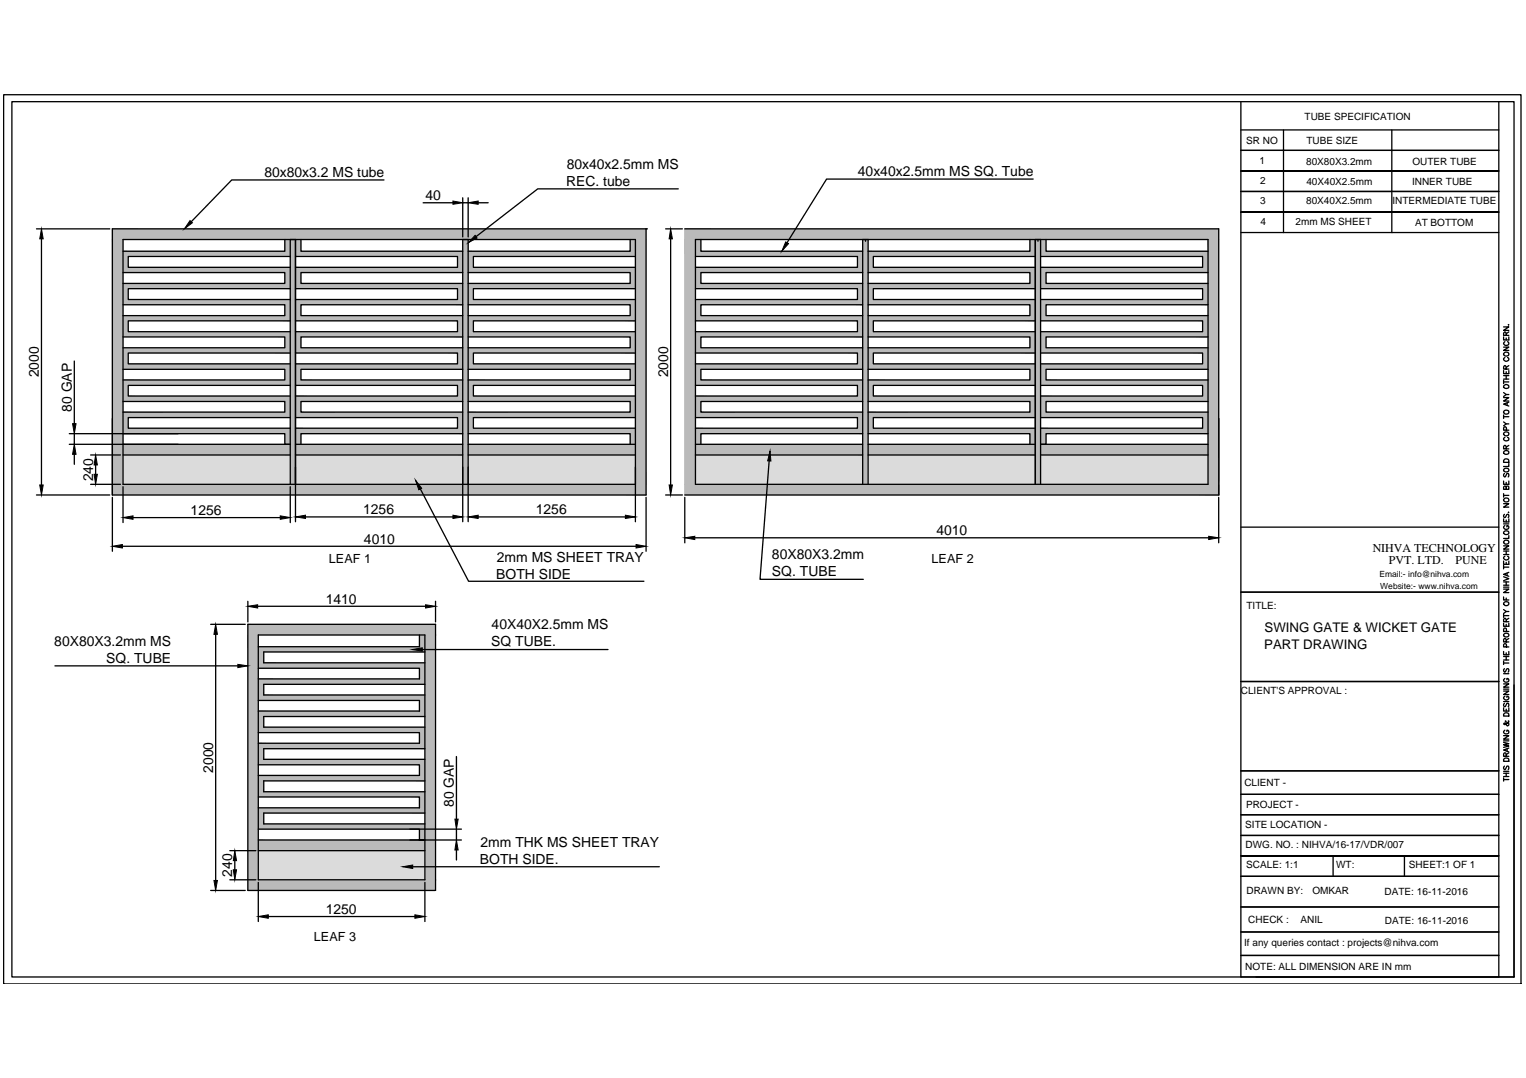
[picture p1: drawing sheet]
<svg xmlns="http://www.w3.org/2000/svg" width="297mm" height="210mm" viewBox="0 0 297 210" stroke-linecap="round" stroke-linejoin="round" font-family="sans-serif">
<!-- layer: 0 -->
<g fill="none" stroke="#000" stroke-width=".25">
<path d="M.7 18.4h295.4v173.2h-295.4zM2.3 19.8h292.4v170.4h-292.4zM241.5 19.8v170.4h50.2v-170.4M74.7 35h-29.6l-7.9 8.2M82.4 39.5h5.8M90.1 38.5v7.6M90.1 39.5h1M91.1 38.5v7.6M93.1 39.5h1.9M132 36.8h-27.3l-12 9.3M201.1 34.9h-40.2l-7.7 12.4M241.5 25.3h50.2"/>
<path d="M241.5 29.3h50.2M249.8 25.3v20M270.9 25.3v20M291.7 33.3h-50.2h50.2M291.7 37.3h-50.2h50.2M7.1 44.6h14.3M8.1 46.5v47.9M23.9 59.3h31.5v2.2h-31.5M23.9 53.1h31.5v2.1h-31.5M55.4 46.6v2.3h-31.5M56.5 56.2h-31.5v2.1h31.5M56.5 49.9h-31.5v2.2h31.5"/>
<path d="M56.5 46.6v47.7M57.5 56.2h31.6v2.1h-31.6M57.5 49.9h31.6v2.2h-31.6M58.6 46.6v2.3h31.5M90.1 59.3h-31.5v2.2h31.5M90.1 53.1h-31.5v2.1h31.5M90.1 46.6v55M91.1 59.3h31.6v2.2h-31.6M91.1 53.1h31.6v2.1h-31.6M91.1 46.6v55M122.7 46.6v2.3h-31.6M123.7 56.2h-31.6v2.1h31.6"/>
<path d="M123.7 49.9h-31.6v2.2h31.6M125.8 44.6v51.8h-103.9v-51.8h104.1M129.6 44.6h3.2M130.5 46.5v47.9M133.3 44.6h103.9v51.8h-103.9M135.4 56.2h31.5v2.1h-31.5M135.4 49.9h31.5v2.2h-31.5M135.4 46.6h99.7v47.7h-99.7zM136.4 46.6v2.3h31.5M167.9 59.3h-31.5v2.2h31.5M167.9 53.1h-31.5v2.1h31.5M167.9 46.6v47.7"/>
<path d="M168.5 46.6v.4M169 59.3h31.5v2.2h-31.5M169 53.1h31.5v2.1h-31.5M169 46.6v47.7M200.5 46.6v2.3h-31.5M201.5 56.2h-31.5v2.1h31.5M201.5 49.9h-31.5v2.2h31.5M202 46.6v.4M202.6 56.2h31.5v2.1h-31.5M202.6 49.9h31.5v2.2h-31.5M202.6 46.6v47.7M203.6 46.6v2.3h31.5"/>
<path d="M235.1 59.3h-31.5v2.2h31.5M235.1 53.1h-31.5v2.1h31.5M241.5 45.3h50.2M291.7 41.3h-50.2h50.2M14.5 70.3v12.2M23.9 78.2h31.5v2h-31.5M23.9 71.9h31.5v2.1h-31.5M23.9 65.6h31.5v2.1h-31.5M56.5 75h-31.5v2.1h31.5M56.5 68.7h-31.5v2.2h31.5M56.5 62.5h-31.5v2.1h31.5M57.5 75h31.6v2.1h-31.6"/>
<path d="M57.5 68.7h31.6v2.2h-31.6M57.5 62.5h31.6v2.1h-31.6M90.1 78.2h-31.5v2h31.5M90.1 71.9h-31.5v2.1h31.5M90.1 65.6h-31.5v2.1h31.5M91.1 78.2h31.6v2h-31.6M91.1 71.9h31.6v2.1h-31.6M91.1 65.6h31.6v2.1h-31.6M123.7 75h-31.6v2.1h31.6M123.7 68.7h-31.6v2.2h31.6M123.7 62.5h-31.6v2.1h31.6M135.4 75h31.5v2.1h-31.5"/>
<path d="M135.4 68.7h31.5v2.2h-31.5M135.4 62.5h31.5v2.1h-31.5M167.9 78.2h-31.5v2h31.5M167.9 71.9h-31.5v2.1h31.5M167.9 65.6h-31.5v2.1h31.5M169 78.2h31.5v2h-31.5M169 71.9h31.5v2.1h-31.5M169 65.6h31.5v2.1h-31.5M201.5 75h-31.5v2.1h31.5M201.5 68.7h-31.5v2.2h31.5M201.5 62.5h-31.5v2.1h31.5M202.6 75h31.5v2.1h-31.5"/>
<path d="M202.6 68.7h31.5v2.2h-31.5M202.6 62.5h31.5v2.1h-31.5M235.1 78.2h-31.5v2h31.5M235.1 71.9h-31.5v2.1h31.5M235.1 65.6h-31.5v2.1h31.5M292.7 77.4h1l-1 .7h1M292.7 75.2a.51 .51 0 0 1 .6-.3 .51 .51 0 0 1 .4 .6 .55 .55 0 0 1-.6 .1 .55 .55 0 0 1-.4-.4zM292.7 72.2v.6h1v-.6M292.7 67.6h1l-1 .6h1M292.7 65.6v.6h1v-.6M292.7 63.7h1l-1 .6h1M292.7 74v.7"/>
<path d="M292.7 76.4l.5 .4M292.7 74.4h1M292.7 73.8h1M292.7 73.1h1M292.8 80a.49 .49 0 0 1 .6-.1 .49 .49 0 0 1 .3 .5 .48 .48 0 0 1-.7 .2 .48 .48 0 0 1-.2-.6zM292.8 68.7a.5 .5 0 0 1 .6-.1 .5 .5 0 0 1 .3 .6 .48 .48 0 0 1-.7 .1 .48 .48 0 0 1-.2-.6zM292.9 69.6a.37 .37 0 0 0-.2 .4 .37 .37 0 0 0 .4 .3h.2a.37 .37 0 0 0 .4-.3 .37 .37 0 0 0-.3-.4M292.9 66.5a.37 .37 0 0 0-.2 .4 .37 .37 0 0 0 .4 .4h.2a.37 .37 0 0 0 .4-.4 .37 .37 0 0 0-.3-.4M293.2 71.9l-.1-.7h-.3l-.1 .7h1M293.2 65.3v-.4l-.3-.3-.2 .3v.4h1M293.2 65.8v.4M293.2 72.4v.4"/>
<path d="M293.2 73.1v.7M293.4 78.5v.4M293.6 63.2h.1M293.7 78.3l-1 .4 1 .4M293.7 76.8h-.5l-.5 .4M293.7 71.2l-.5 .3M293.7 64.6l-.5 .4M7.1 96.4h14.3M13.5 84.4h21.2M14.5 84.4v2.1M14.5 88.5v1.9M17.6 94.3h5.8"/>
<path d="M17.6 88.6h5.8M18.6 90.5v1.9M21.9 96.8v10.5M23.9 84.4h31.5v2.1h1.1h-43M23.9 94.8v7M23.9 88.6h32.6M56.5 81.3h-31.5v2.1h31.5M56.5 94.8v7M57.5 94.3v-47.7v47.7M57.5 81.3h31.6v2.1h-31.6M57.5 88.6h32.6M57.5 86.5h32.6"/>
<path d="M57.5 91v10.6M81.8 95.2l9.4 18h34.1M90.1 84.4h-31.5v2.1M91.1 84.4h31.6v2.1M91.1 88.6h32.6M91.1 86.5h32.6M123.7 81.3h-31.6v2.1h31.6M123.7 94.3h-99.8v-47.7h99.8v55M125.8 96.8v10.5M129.6 96.4h3.2M133.3 96.8v8.9M135.4 81.3h31.5v2.1h-31.5"/>
<path d="M135.4 88.6h32.5M135.4 86.5h32.5M149.7 89.7l-1.8 23.1h20.1M167.9 84.4h-31.5v2.1M169 84.4h31.5v2.1M169 88.6h32.5M169 86.5h32.5M201.5 94.3v-47.7v47.7M201.5 81.3h-31.5v2.1h31.5M202.6 81.3h31.5v2.1h-31.5M202.6 88.6h32.5M235.1 84.4h-31.5v2.1h-1h32.5"/>
<path d="M237.2 96.8v8.9M292.7 98.1h1l-1 .6h1M292.7 93.7v.6h1v-.6M292.7 91.4a.52 .52 0 0 1 .6-.2 .52 .52 0 0 1 .4 .5 .55 .55 0 0 1-.6 .2 .55 .55 0 0 1-.4-.5zM292.7 88a.52 .52 0 0 1 .6-.3 .52 .52 0 0 1 .4 .6 .55 .55 0 0 1-.6 .2 .55 .55 0 0 1-.4-.5zM292.7 80.8v.7M292.7 96.1v.7M292.7 96.5h1M292.7 82.2l.5 .3M292.7 81.1h1M292.8 84.3a.48 .48 0 0 1 .6-.2 .48 .48 0 0 1 .2 .7 .49 .49 0 0 1-.6 0 .49 .49 0 0 1-.2-.5zM292.8 97.1a.5 .5 0 0 1 .6-.1 .5 .5 0 0 1 .3 .6 .48 .48 0 0 1-.7 .1 .48 .48 0 0 1-.2-.6z"/>
<path d="M292.8 92.2l-.1 .2 .1 .5 .3-.1 .3-.6h.2l.1 .2-.1 .5M292.8 89.4h.8l.1 .6h-1zM292.9 85.2l-.2 .2a.49 .49 0 0 0 .5 .5 .49 .49 0 0 0 .5-.6l-.3-.1M293.2 94.9l.2-.3 .2 .1 .1 .2v.4h-1l.1-.6 .2-.1 .2 .3v.4M293.2 87.4l-.1-.6h-.3l-.1 .6h1M293.2 93.9v.4M293.2 83.8v-.6l-.3-.1-.2 .2v.5h1M293.6 99.8h.1M293.7 90.2v.6h-1M293.7 82.5h-.5l-.5 .4M293.7 86.7l-.5 .4M23.8 106.4h100"/>
<path d="M25.9 100.8h28.7M48.2 117.1v4M50.2 118.1h32.6M59.5 100.7h28.7M84.8 117.1v4M93.1 100.7h28.6M135.2 104.7h100.1M241.5 115.3h50.2M241.5 102.6h50.2M292.7 116.2v.6h1M292.7 114.7h1l-1 .7h1M292.7 112.3l1 .4-1 .4"/>
<path d="M292.7 109.2v.7h1v-.7M292.7 106.3h1l-1 .6h1M292.7 103.6a.52 .52 0 0 1 .6-.2 .52 .52 0 0 1 .4 .5 .55 .55 0 0 1-.6 .2 .55 .55 0 0 1-.4-.5zM292.7 101v.6h1v-.6M292.7 110.1v.7M292.7 119.5v.7M292.7 119.9h1M292.7 118.7l.5 .4M292.7 114.3h1M292.7 113.9h1M292.7 113.3h1M292.7 110.4h1"/>
<path d="M292.7 108h1M292.7 107.3h1M292.7 102h1M292.8 117.3a.46 .46 0 0 1 .6-.1 .46 .46 0 0 1 .2 .6 .47 .47 0 0 1-.6 .1 .47 .47 0 0 1-.2-.6zM292.8 105.3a.49 .49 0 0 1 .6-.1 .49 .49 0 0 1 .3 .5 .48 .48 0 0 1-.6 .3 .48 .48 0 0 1-.3-.6zM292.8 100.1l-.1 .3 .1 .4 .3-.1 .3-.6h.2l.1 .3-.1 .4M292.9 108.3a.37 .37 0 0 0-.2 .4 .37 .37 0 0 0 .4 .3h.2a.37 .37 0 0 0 .4-.3 .37 .37 0 0 0-.3-.4M292.9 102.3a.37 .37 0 0 0-.2 .5 .37 .37 0 0 0 .4 .3h.2a.36 .36 0 0 0 .4-.4 .36 .36 0 0 0-.4-.4v.3M293.2 101.2v.4M293.2 107.3v.7M293.2 109.5v.4M293.2 113.3v.6"/>
<path d="M293.2 116.4v.4M293.4 111.6v.5M293.7 119.1h-.5l-.5 .4M293.7 111.4l-1 .4 1 .4M293.7 104.3v.5h-1M10.7 129.7h35.6M41 121.6h6.7M42 123.5v47.9M48.2 121.6h36.6v51.8h-36.6zM50.3 136.4h31.3v2.1h-31.3M50.3 130.1h31.3v2.1h-31.3M50.3 123.6h32.4v47.7h-32.4z"/>
<path d="M81.6 123.6v2.3h-31.3M82.2 126.5h36.1M82.7 126.9h-31.4v2.2h31.4M82.7 133.3h-31.4v2h31.4M82.7 139.5h-31.4v2.1h31.4M291.7 132.7h-50.2h50.2M292.7 137.8v.7h1v-.7M292.7 134.6h1l-1 .6h1M292.7 133.2h1l-1 .6h1M292.7 126.9v.6h1v-.6M292.7 123.6a.52 .52 0 0 1 .6-.3 .52 .52 0 0 1 .4 .6 .55 .55 0 0 1-.6 .1 .55 .55 0 0 1-.4-.4zM292.7 121.4v.5h1v-.5"/>
<path d="M292.7 128.8v.6M292.7 136.6h1M292.7 134.2h1M292.7 131.2h1M292.7 129.1h1M292.7 128.5h1M292.7 127.8h1M292.8 139a.54 .54 0 0 1 .6-.2 .54 .54 0 0 1 .3 .6h-1zM292.8 136.9l-.1 .3 .1 .4 .3-.1 .3-.6h.2l.1 .3-.1 .4M292.8 130.2l-.1 .2 .1 .5 .6-.7h.2l.1 .2-.1 .5M292.9 135.6a.37 .37 0 0 0-.2 .4 .37 .37 0 0 0 .4 .3h.2a.36 .36 0 0 0 .4-.4 .36 .36 0 0 0-.4-.3v.2M292.9 132.1a.37 .37 0 0 0-.2 .4 .37 .37 0 0 0 .4 .3h.2a.36 .36 0 0 0 .4-.3 .36 .36 0 0 0-.4-.4v.3"/>
<path d="M293.2 125l-.1-.6h-.3l-.1 .6h1M293.2 121.1v-.5l-.3-.2-.2 .2v.5h1M293.2 121.6v.3M293.2 127.1v.4M293.2 127.8v.7M293.2 138.1v.4M293.2 126v-.6h-.4l-.1 .6h1M293.2 123v-.6l-.4-.1-.1 .7h1M293.7 124.3l-.5 .4M293.7 120.4l-.5 .3M294.7 133.4v56.8h-50.2M50.3 155.2h31.3v2.1h-31.3"/>
<path d="M50.3 148.9h31.3v2.1h-31.3M50.3 142.6h31.3v2.1h-31.3M82.7 158.3h-31.4v2.1h31.4M82.7 145.8h-31.4v2.1h31.4M82.7 152h-31.4v2.2h31.4M88.8 147.3v12.2M241.5 150.1h50.2M241.5 154.7h50.2M241.5 158.7h50.2M292.7 144.6l1 .2-1 .2 1 .3-1 .2M292.7 143.2h1l-1 .7h1M292.7 151.8h1"/>
<path d="M292.7 151.5v.6M292.7 151.2h1M292.7 150.6h1M292.7 150.2h1M292.7 144.3h1M292.8 147.8a.57 .57 0 0 1 .9 .1v.3h-1zM292.8 149.2l-.1 .2 .1 .4h.3l.3-.6h.2l.1 .2-.1 .4M292.9 142.2a.37 .37 0 0 0-.2 .4 .37 .37 0 0 0 .4 .3h.2a.36 .36 0 0 0 .4-.4 .36 .36 0 0 0-.4-.3v.2M293.1 140.4v.1a.48 .48 0 0 1 .5 .2 .48 .48 0 0 1 0 .6h-.2l-.5-.5-.2 .2 .1 .1 .4-.1 .5-.4-.1-.2M293.2 147.3l-.1-.6-.3-.1-.1 .7h1M293.2 150.6v.6M293.4 145.8v.4"/>
<path d="M293.7 145.7l-1 .3 1 .4M293.7 146.6l-.5 .3M41 173.4h6.7M44.7 171.3h5.1M44.7 165.6h5.1M45.7 167.6v1.8M50.3 161.4h31.3v2.2h1.1h-32.4M50.3 171.8v7.6M50.3 165.6h32.4M52.2 178.5h28.6M79.8 161.4h10M79.8 163.6h10"/>
<path d="M80.3 168.8h48M82.7 171.8v7.6M88.8 161.4v2.2M88.8 165.5v2M241.5 162.7h50.2M241.5 170.6h50.2M241.5 176.6h50.2M259.5 166.7v3.9M273.4 166.7v3.9M291.7 166.7h-50.2h50.2M241.5 181.5h50.2M241.5 186h50.2"/>
</g>
<g fill="#bababa" stroke="#bababa" stroke-width=".19">
<path d="M21.9 44.6v2h103.9zM21.9 44.6h103.9v2z"/>
<path d="M123.7 46.6v47.7h2.1zM123.7 46.6h2.1v47.7z"/>
<path d="M21.9 46.6v47.7h2zM21.9 46.6h2v47.7z"/>
<path d="M21.9 94.3v2.1h103.9zM21.9 94.3h103.9v2.1z"/>
<path d="M56.5 46.6v47.7h1zM56.5 46.6h1v47.7z"/>
<path d="M90.1 46.6v47.7h1zM90.1 46.6h1v47.7z"/>
<path d="M23.9 86.5v2.1h32.6zM23.9 86.5h32.6v2.1z"/>
<path d="M91.1 86.5v2.1h32.6zM91.1 86.5h32.6v2.1z"/>
<path d="M57.5 86.5v2.1h32.6zM57.5 86.5h32.6v2.1z"/>
<path d="M122.7 46.6v2.3h1zM122.7 46.6h1v2.3z"/>
<path d="M91.1 48.9v1h32.6zM91.1 48.9h32.6v1z"/>
<path d="M91.1 49.9v2.2h1zM91.1 49.9h1v2.2z"/>
<path d="M91.1 52.1v1h32.6zM91.1 52.1h32.6v1z"/>
<path d="M122.7 53.1v2.1h1zM122.7 53.1h1v2.1z"/>
<path d="M91.1 55.2v1h32.6zM91.1 55.2h32.6v1z"/>
<path d="M91.1 56.2v2.1h1zM91.1 56.2h1v2.1z"/>
<path d="M91.1 58.3v1h32.6zM91.1 58.3h32.6v1z"/>
<path d="M122.7 59.3v2.2h1zM122.7 59.3h1v2.2z"/>
<path d="M91.1 61.5v1h32.6zM91.1 61.5h32.6v1z"/>
<path d="M91.1 62.5v2.1h1zM91.1 62.5h1v2.1z"/>
<path d="M91.1 64.6v1h32.6zM91.1 64.6h32.6v1z"/>
<path d="M122.7 65.6v2.1h1zM122.7 65.6h1v2.1z"/>
<path d="M91.1 67.7v1h32.6zM91.1 67.7h32.6v1z"/>
<path d="M91.1 68.7v2.2h1zM91.1 68.7h1v2.2z"/>
<path d="M91.1 70.9v1h32.6zM91.1 70.9h32.6v1z"/>
<path d="M122.7 71.9v2.1h1zM122.7 71.9h1v2.1z"/>
<path d="M91.1 74v1h32.6zM91.1 74h32.6v1z"/>
<path d="M91.1 75v2.1h1zM91.1 75h1v2.1z"/>
<path d="M91.1 77.1v1.1h32.6zM91.1 77.1h32.6v1.1z"/>
<path d="M122.7 78.2v2h1zM122.7 78.2h1v2z"/>
<path d="M91.1 80.2v1.1h32.6zM91.1 80.2h32.6v1.1z"/>
<path d="M91.1 81.3v2.1h1zM91.1 81.3h1v2.1z"/>
<path d="M91.1 83.4v1h32.6zM91.1 83.4h32.6v1z"/>
<path d="M122.7 84.4v2.1h1zM122.7 84.4h1v2.1z"/>
<path d="M55.4 46.6v2.3h1.1zM55.4 46.6h1.1v2.3z"/>
<path d="M23.9 48.9v1h32.6zM23.9 48.9h32.6v1z"/>
<path d="M23.9 49.9v2.2h1.1zM23.9 49.9h1.1v2.2z"/>
<path d="M23.9 52.1v1h32.6zM23.9 52.1h32.6v1z"/>
<path d="M55.4 53.1v2.1h1.1zM55.4 53.1h1.1v2.1z"/>
<path d="M23.9 55.2v1h32.6zM23.9 55.2h32.6v1z"/>
<path d="M23.9 56.2v2.1h1.1zM23.9 56.2h1.1v2.1z"/>
<path d="M23.9 58.3v1h32.6zM23.9 58.3h32.6v1z"/>
<path d="M55.4 59.3v2.2h1.1zM55.4 59.3h1.1v2.2z"/>
<path d="M23.9 61.5v1h32.6zM23.9 61.5h32.6v1z"/>
<path d="M23.9 62.5v2.1h1.1zM23.9 62.5h1.1v2.1z"/>
<path d="M23.9 64.6v1h32.6zM23.9 64.6h32.6v1z"/>
<path d="M55.4 65.6v2.1h1.1zM55.4 65.6h1.1v2.1z"/>
<path d="M23.9 67.7v1h32.6zM23.9 67.7h32.6v1z"/>
<path d="M23.9 68.7v2.2h1.1zM23.9 68.7h1.1v2.2z"/>
<path d="M23.9 70.9v1h32.6zM23.9 70.9h32.6v1z"/>
<path d="M55.4 71.9v2.1h1.1zM55.4 71.9h1.1v2.1z"/>
<path d="M23.9 74v1h32.6zM23.9 74h32.6v1z"/>
<path d="M23.9 75v2.1h1.1zM23.9 75h1.1v2.1z"/>
<path d="M23.9 77.1v1.1h32.6zM23.9 77.1h32.6v1.1z"/>
<path d="M55.4 78.2v2h1.1zM55.4 78.2h1.1v2z"/>
<path d="M23.9 80.2v1.1h32.6zM23.9 80.2h32.6v1.1z"/>
<path d="M23.9 81.3v2.1h1.1zM23.9 81.3h1.1v2.1z"/>
<path d="M23.9 83.4v1h32.6zM23.9 83.4h32.6v1z"/>
<path d="M55.4 84.4v2.1h1.1zM55.4 84.4h1.1v2.1z"/>
<path d="M57.5 46.6v2.3h1.1zM57.5 46.6h1.1v2.3z"/>
<path d="M57.5 48.9v1h32.6zM57.5 48.9h32.6v1z"/>
<path d="M89.1 49.9v2.2h1zM89.1 49.9h1v2.2z"/>
<path d="M57.5 52.1v1h32.6zM57.5 52.1h32.6v1z"/>
<path d="M57.5 53.1v2.1h1.1zM57.5 53.1h1.1v2.1z"/>
<path d="M57.5 55.2v1h32.6zM57.5 55.2h32.6v1z"/>
<path d="M89.1 56.2v2.1h1zM89.1 56.2h1v2.1z"/>
<path d="M57.5 58.3v1h32.6zM57.5 58.3h32.6v1z"/>
<path d="M57.5 59.3v2.2h1.1zM57.5 59.3h1.1v2.2z"/>
<path d="M57.5 61.5v1h32.6zM57.5 61.5h32.6v1z"/>
<path d="M89.1 62.5v2.1h1zM89.1 62.5h1v2.1z"/>
<path d="M57.5 64.6v1h32.6zM57.5 64.6h32.6v1z"/>
<path d="M57.5 65.6v2.1h1.1zM57.5 65.6h1.1v2.1z"/>
<path d="M57.5 67.7v1h32.6zM57.5 67.7h32.6v1z"/>
<path d="M89.1 68.7v2.2h1zM89.1 68.7h1v2.2z"/>
<path d="M57.5 70.9v1h32.6zM57.5 70.9h32.6v1z"/>
<path d="M57.5 71.9v2.1h1.1zM57.5 71.9h1.1v2.1z"/>
<path d="M57.5 74v1h32.6zM57.5 74h32.6v1z"/>
<path d="M89.1 75v2.1h1zM89.1 75h1v2.1z"/>
<path d="M57.5 77.1v1.1h32.6zM57.5 77.1h32.6v1.1z"/>
<path d="M57.5 78.2v2h1.1zM57.5 78.2h1.1v2z"/>
<path d="M57.5 80.2v1.1h32.6zM57.5 80.2h32.6v1.1z"/>
<path d="M89.1 81.3v2.1h1zM89.1 81.3h1v2.1z"/>
<path d="M57.5 83.4v1h32.6zM57.5 83.4h32.6v1z"/>
<path d="M57.5 84.4v2.1h1.1zM57.5 84.4h1.1v2.1z"/>
<path d="M133.3 44.6v2h103.9zM133.3 44.6h103.9v2z"/>
<path d="M235.1 46.6v47.7h2.1zM235.1 46.6h2.1v47.7z"/>
<path d="M133.3 46.6v47.7h2.1zM133.3 46.6h2.1v47.7z"/>
<path d="M133.3 94.3v2.1h103.9zM133.3 94.3h103.9v2.1z"/>
<path d="M167.9 46.6v47.7h1.1zM167.9 46.6h1.1v47.7z"/>
<path d="M201.5 46.6v47.7h1.1zM201.5 46.6h1.1v47.7z"/>
<path d="M135.4 46.6v2.3h1zM135.4 46.6h1v2.3z"/>
<path d="M135.4 48.9v1h32.5zM135.4 48.9h32.5v1z"/>
<path d="M166.9 49.9v2.2h1zM166.9 49.9h1v2.2z"/>
<path d="M135.4 52.1v1h32.5zM135.4 52.1h32.5v1z"/>
<path d="M135.4 53.1v2.1h1zM135.4 53.1h1v2.1z"/>
<path d="M135.4 55.2v1h32.5zM135.4 55.2h32.5v1z"/>
<path d="M166.9 56.2v2.1h1zM166.9 56.2h1v2.1z"/>
<path d="M135.4 58.3v1h32.5zM135.4 58.3h32.5v1z"/>
<path d="M135.4 59.3v2.2h1zM135.4 59.3h1v2.2z"/>
<path d="M135.4 61.5v1h32.5zM135.4 61.5h32.5v1z"/>
<path d="M166.9 62.5v2.1h1zM166.9 62.5h1v2.1z"/>
<path d="M135.4 64.6v1h32.5zM135.4 64.6h32.5v1z"/>
<path d="M135.4 65.6v2.1h1zM135.4 65.6h1v2.1z"/>
<path d="M135.4 67.7v1h32.5zM135.4 67.7h32.5v1z"/>
<path d="M166.9 68.7v2.2h1zM166.9 68.7h1v2.2z"/>
<path d="M135.4 70.9v1h32.5zM135.4 70.9h32.5v1z"/>
<path d="M135.4 71.9v2.1h1zM135.4 71.9h1v2.1z"/>
<path d="M135.4 74v1h32.5zM135.4 74h32.5v1z"/>
<path d="M166.9 75v2.1h1zM166.9 75h1v2.1z"/>
<path d="M135.4 77.1v1.1h32.5zM135.4 77.1h32.5v1.1z"/>
<path d="M135.4 78.2v2h1zM135.4 78.2h1v2z"/>
<path d="M135.4 80.2v1.1h32.5zM135.4 80.2h32.5v1.1z"/>
<path d="M166.9 81.3v2.1h1zM166.9 81.3h1v2.1z"/>
<path d="M135.4 83.4v1h32.5zM135.4 83.4h32.5v1z"/>
<path d="M135.4 84.4v2.1h1zM135.4 84.4h1v2.1z"/>
<path d="M202.6 86.5v2.1h32.5zM202.6 86.5h32.5v2.1z"/>
<path d="M135.4 86.5v2.1h32.5zM135.4 86.5h32.5v2.1z"/>
<path d="M169 86.5v2.1h32.5zM169 86.5h32.5v2.1z"/>
<path d="M200.5 46.6v2.3h1zM200.5 46.6h1v2.3z"/>
<path d="M169 48.9v1h32.5zM169 48.9h32.5v1z"/>
<path d="M169 49.9v2.2h1zM169 49.9h1v2.2z"/>
<path d="M169 52.1v1h32.5zM169 52.1h32.5v1z"/>
<path d="M200.5 53.1v2.1h1zM200.5 53.1h1v2.1z"/>
<path d="M169 55.2v1h32.5zM169 55.2h32.5v1z"/>
<path d="M169 56.2v2.1h1zM169 56.2h1v2.1z"/>
<path d="M169 58.3v1h32.5zM169 58.3h32.5v1z"/>
<path d="M200.5 59.3v2.2h1zM200.5 59.3h1v2.2z"/>
<path d="M169 61.5v1h32.5zM169 61.5h32.5v1z"/>
<path d="M169 62.5v2.1h1zM169 62.5h1v2.1z"/>
<path d="M169 64.6v1h32.5zM169 64.6h32.5v1z"/>
<path d="M200.5 65.6v2.1h1zM200.5 65.6h1v2.1z"/>
<path d="M169 67.7v1h32.5zM169 67.7h32.5v1z"/>
<path d="M169 68.7v2.2h1zM169 68.7h1v2.2z"/>
<path d="M169 70.9v1h32.5zM169 70.9h32.5v1z"/>
<path d="M200.5 71.9v2.1h1zM200.5 71.9h1v2.1z"/>
<path d="M169 74v1h32.5zM169 74h32.5v1z"/>
<path d="M169 75v2.1h1zM169 75h1v2.1z"/>
<path d="M169 77.1v1.1h32.5zM169 77.1h32.5v1.1z"/>
<path d="M200.5 78.2v2h1zM200.5 78.2h1v2z"/>
<path d="M169 80.2v1.1h32.5zM169 80.2h32.5v1.1z"/>
<path d="M169 81.3v2.1h1zM169 81.3h1v2.1z"/>
<path d="M169 83.4v1h32.5zM169 83.4h32.5v1z"/>
<path d="M200.5 84.4v2.1h1zM200.5 84.4h1v2.1z"/>
<path d="M202.6 46.6v2.3h1zM202.6 46.6h1v2.3z"/>
<path d="M202.6 48.9v1h32.5zM202.6 48.9h32.5v1z"/>
<path d="M234.1 49.9v2.2h1zM234.1 49.9h1v2.2z"/>
<path d="M202.6 52.1v1h32.5zM202.6 52.1h32.5v1z"/>
<path d="M202.6 53.1v2.1h1zM202.6 53.1h1v2.1z"/>
<path d="M202.6 55.2v1h32.5zM202.6 55.2h32.5v1z"/>
<path d="M234.1 56.2v2.1h1zM234.1 56.2h1v2.1z"/>
<path d="M202.6 58.3v1h32.5zM202.6 58.3h32.5v1z"/>
<path d="M202.6 59.3v2.2h1zM202.6 59.3h1v2.2z"/>
<path d="M202.6 61.5v1h32.5zM202.6 61.5h32.5v1z"/>
<path d="M234.1 62.5v2.1h1zM234.1 62.5h1v2.1z"/>
<path d="M202.6 64.6v1h32.5zM202.6 64.6h32.5v1z"/>
<path d="M202.6 65.6v2.1h1zM202.6 65.6h1v2.1z"/>
<path d="M202.6 67.7v1h32.5zM202.6 67.7h32.5v1z"/>
<path d="M234.1 68.7v2.2h1zM234.1 68.7h1v2.2z"/>
<path d="M202.6 70.9v1h32.5zM202.6 70.9h32.5v1z"/>
<path d="M202.6 71.9v2.1h1zM202.6 71.9h1v2.1z"/>
<path d="M202.6 74v1h32.5zM202.6 74h32.5v1z"/>
<path d="M234.1 75v2.1h1zM234.1 75h1v2.1z"/>
<path d="M202.6 77.1v1.1h32.5zM202.6 77.1h32.5v1.1z"/>
<path d="M202.6 78.2v2h1zM202.6 78.2h1v2z"/>
<path d="M202.6 80.2v1.1h32.5zM202.6 80.2h32.5v1.1z"/>
<path d="M234.1 81.3v2.1h1zM234.1 81.3h1v2.1z"/>
<path d="M202.6 83.4v1h32.5zM202.6 83.4h32.5v1z"/>
<path d="M202.6 84.4v2.1h1zM202.6 84.4h1v2.1z"/>
<path d="M48.2 121.6v2h36.6zM48.2 121.6h36.6v2z"/>
<path d="M82.7 123.6v47.7h2.1zM82.7 123.6h2.1v47.7z"/>
<path d="M48.2 123.6v47.7h2.1zM48.2 123.6h2.1v47.7z"/>
<path d="M48.2 171.3v2.1h36.6zM48.2 171.3h36.6v2.1z"/>
<path d="M81.6 123.6v2.3h1.1zM81.6 123.6h1.1v2.3z"/>
<path d="M50.3 125.9v1h32.4zM50.3 125.9h32.4v1z"/>
<path d="M50.3 126.9v2.2h1zM50.3 126.9h1v2.2z"/>
<path d="M50.3 129.1v1h32.4zM50.3 129.1h32.4v1z"/>
<path d="M81.6 130.1v2.1h1.1zM81.6 130.1h1.1v2.1z"/>
<path d="M50.3 132.2v1.1h32.4zM50.3 132.2h32.4v1.1z"/>
<path d="M50.3 133.3v2h1zM50.3 133.3h1v2z"/>
<path d="M50.3 135.3v1.1h32.4zM50.3 135.3h32.4v1.1z"/>
<path d="M81.6 136.4v2.1h1.1zM81.6 136.4h1.1v2.1z"/>
<path d="M50.3 138.5v1h32.4zM50.3 138.5h32.4v1z"/>
<path d="M50.3 139.5v2.1h1zM50.3 139.5h1v2.1z"/>
<path d="M50.3 141.6v1h32.4zM50.3 141.6h32.4v1z"/>
<path d="M81.6 142.6v2.1h1.1zM81.6 142.6h1.1v2.1z"/>
<path d="M50.3 144.7v1.1h32.4zM50.3 144.7h32.4v1.1z"/>
<path d="M50.3 145.8v2.1h1zM50.3 145.8h1v2.1z"/>
<path d="M50.3 147.9v1h32.4zM50.3 147.9h32.4v1z"/>
<path d="M81.6 148.9v2.1h1.1zM81.6 148.9h1.1v2.1z"/>
<path d="M50.3 151v1h32.4zM50.3 151h32.4v1z"/>
<path d="M50.3 152v2.2h1zM50.3 152h1v2.2z"/>
<path d="M50.3 154.2v1h32.4zM50.3 154.2h32.4v1z"/>
<path d="M81.6 155.2v2.1h1.1zM81.6 155.2h1.1v2.1z"/>
<path d="M50.3 157.3v1h32.4zM50.3 157.3h32.4v1z"/>
<path d="M50.3 158.3v2.1h1zM50.3 158.3h1v2.1z"/>
<path d="M50.3 160.4v1h32.4zM50.3 160.4h32.4v1z"/>
<path d="M81.6 161.4v2.2h1.1zM81.6 161.4h1.1v2.2z"/>
<path d="M50.3 163.6v2h32.4zM50.3 163.6h32.4v2z"/>
</g>
<g fill="#dbdbdb" stroke="#dbdbdb" stroke-width=".19">
<path d="M23.9 88.6v5.7h32.6zM23.9 88.6h32.6v5.7z"/>
<path d="M91.1 88.6v5.7h32.6zM91.1 88.6h32.6v5.7z"/>
<path d="M57.5 88.6v5.7h32.6zM57.5 88.6h32.6v5.7z"/>
<path d="M135.4 88.6v5.7h32.5zM135.4 88.6h32.5v5.7z"/>
<path d="M202.6 88.6v5.7h32.5zM202.6 88.6h32.5v5.7z"/>
<path d="M169 88.6v5.7h32.5zM169 88.6h32.5v5.7z"/>
<path d="M50.3 165.6v5.7h32.4zM50.3 165.6h32.4v5.7z"/>
</g>
<g fill="#000" stroke="#000" stroke-width=".19">
<path d="M88.2 39.1l1.9 .4-1.9 .3zM91.1 39.5l2-.4v.7zM8.1 44.6l.3 1.9h-.7zM37 43l.5 .4-1.6 1.2zM92.5 45.8l.4 .5-1.8 1zM130.5 44.6l.4 1.9h-.7zM152.9 47.1l.6 .3-1.3 1.5zM7.7 94.4h.7l-.3 2zM14.5 86.5l.3 2h-.7zM14.1 82.5h.7l-.3 1.9zM18.6 88.6l.4 1.9h-.7zM18.3 92.4h.7l-.4 1.9z"/>
<path d="M80.9 93.5l1.2 1.6-.6 .3zM130.2 94.4h.7l-.4 2zM149.9 87.8l.2 2-.7-.1zM21.9 106.4l1.9-.4v.7zM23.9 100.8l2-.4v.7zM48.2 118.1l2-.3v.6zM54.6 100.4l1.9 .4-1.9 .3zM57.5 100.7l2-.4v.7zM82.8 117.8l2 .3-2 .3zM88.2 100.3l1.9 .4-1.9 .3zM91.1 100.7l2-.4v.7zM121.7 100.3l2 .4-2 .3z"/>
<path d="M123.8 106l2 .4-2 .3zM133.3 104.7l1.9-.3v.7zM235.3 104.4l1.9 .3-1.9 .4zM42 121.6l.3 1.9h-.7zM46.3 129.4l1.9 .3-1.9 .3zM80.2 126.5l2-.4v.7zM88.5 159.5h.7l-.4 1.9zM41.6 171.4h.7l-.3 2zM45.7 165.6l.3 2h-.6zM45.4 169.4h.6l-.3 1.9zM50.3 178.5l1.9-.4v.7zM78.4 168.8l1.9-.4v.7z"/>
<path d="M80.8 178.1l1.9 .4-1.9 .3zM88.8 163.6l.4 1.9h-.7z"/>
</g>
<g font-size="2.7">
<text x="51.5" y="34.5">80x80x3.2 MS tube</text>
<text x="110.3" y="33">80x40x2.5mm MS</text>
<text x="167" y="34.2">40x40x2.5mm MS SQ. Tube</text>
<text x="82.8" y="38.9">40</text>
<text x="110.2" y="36.2">REC. tube</text>
<text x="7.6" y="73.5" transform="rotate(-90 7.6 73.5)">2000</text>
<text x="130" y="73.5" transform="rotate(-90 130 73.5)">2000</text>
<text x="14" y="80.2" transform="rotate(-90 14 80.2)">80 GAP</text>
<text x="18.1" y="93.7" transform="rotate(-90 18.1 93.7)">240</text>
<text x="37.1" y="100.3">1256</text>
<text x="70.7" y="100.1">1256</text>
<text x="104.3" y="100.1">1256</text>
<text x="70.9" y="105.9">4010</text>
<text x="182.3" y="104.2">4010</text>
<text x="96.6" y="112.7">BOTH SIDE</text>
<text x="96.7" y="109.4">2mm MS SHEET TRAY</text>
<text x="150.3" y="108.9">80X80X3.2mm</text>
<text x="150.3" y="112.2">SQ. TUBE</text>
<text x="63.4" y="117.5">1410</text>
<text x="10.6" y="125.8">80X80X3.2mm MS</text>
<text x="95.6" y="125.8">SQ TUBE.</text>
<text x="95.7" y="122.5">40X40X2.5mm MS</text>
<text x="20.7" y="129">SQ. TUBE</text>
<text x="41.5" y="150.5" transform="rotate(-90 41.5 150.5)">2000</text>
<text x="88.3" y="157.2" transform="rotate(-90 88.3 157.2)">80 GAP</text>
<text x="93.5" y="165">2mm THK MS SHEET TRAY</text>
<text x="45.2" y="170.7" transform="rotate(-90 45.2 170.7)">240</text>
<text x="93.4" y="168.3">BOTH SIDE.</text>
<text x="63.4" y="178">1250</text>
</g>
<g font-size="2.6">
<text x="246.2" y="123.1">SWING GATE &amp; WICKET GATE</text>
<text x="246.1" y="126.3">PART DRAWING</text>
</g>
<g font-size="2.5">
<text x="64" y="109.6">LEAF 1</text>
<text x="181.3" y="109.6">LEAF 2</text>
<text x="61.1" y="183.2">LEAF 3</text>
</g>
<g font-size="2.3">
<text x="267.2" y="107.4">NIHVA TECHNOLOGY</text>
<text x="270.3" y="109.8">PVT. LTD.</text>
<text x="283.3" y="109.8">PUNE</text>
</g>
<g font-size="1.9">
<text x="253.9" y="23.4">TUBE SPECIFICATION</text>
<text x="242.6" y="28">SR NO</text>
<text x="254.3" y="28">TUBE SIZE</text>
<text x="245.1" y="31.9">1</text>
<text x="245.3" y="35.9">2</text>
<text x="254.2" y="32.1">80X80X3.2mm</text>
<text x="274.9" y="32.2">OUTER TUBE</text>
<text x="245.3" y="39.7">3</text>
<text x="254.2" y="39.7">80X40X2.5mm</text>
<text x="254.3" y="36">40X40X2.5mm</text>
<text x="271" y="39.7">INTERMEDIATE TUBE</text>
<text x="274.9" y="36">INNER TUBE</text>
<text x="245.3" y="43.8">4</text>
<text x="252.2" y="43.9">2mm MS SHEET</text>
<text x="275.4" y="44">AT BOTTOM</text>
<text x="242.6" y="118.6">TITLE:</text>
<text x="241.5" y="135.1">CLIENT'S APPROVAL :</text>
<text x="242.2" y="153">CLIENT -</text>
<text x="242.4" y="161.2">SITE LOCATION -</text>
<text x="242.6" y="157.3">PROJECT -</text>
<text x="242.5" y="165.1">DWG. NO. : NIHVA/16-17/VDR/007</text>
<text x="242.6" y="169">SCALE: 1:1</text>
<text x="260.1" y="168.9">WT:</text>
<text x="274.2" y="169">SHEET:1 OF 1</text>
<text x="242.6" y="174">DRAWN BY:</text>
<text x="243" y="179.6">CHECK :</text>
<text x="253.1" y="179.7">ANIL</text>
<text x="255.5" y="174.1">OMKAR</text>
<text x="269.5" y="174.2">DATE: 16-11-2016</text>
<text x="269.6" y="179.9">DATE: 16-11-2016</text>
<text x="242.2" y="184.2">If any queries contact : projects@nihva.com</text>
<text x="242.4" y="188.9">NOTE: ALL DIMENSION ARE IN mm</text>
</g>
<g font-size="1.7">
<text x="268.5" y="112.3">Email:- info@nihva.com</text>
<text x="268.7" y="114.7">Website:- www.nihva.com</text>
</g>
</svg>
